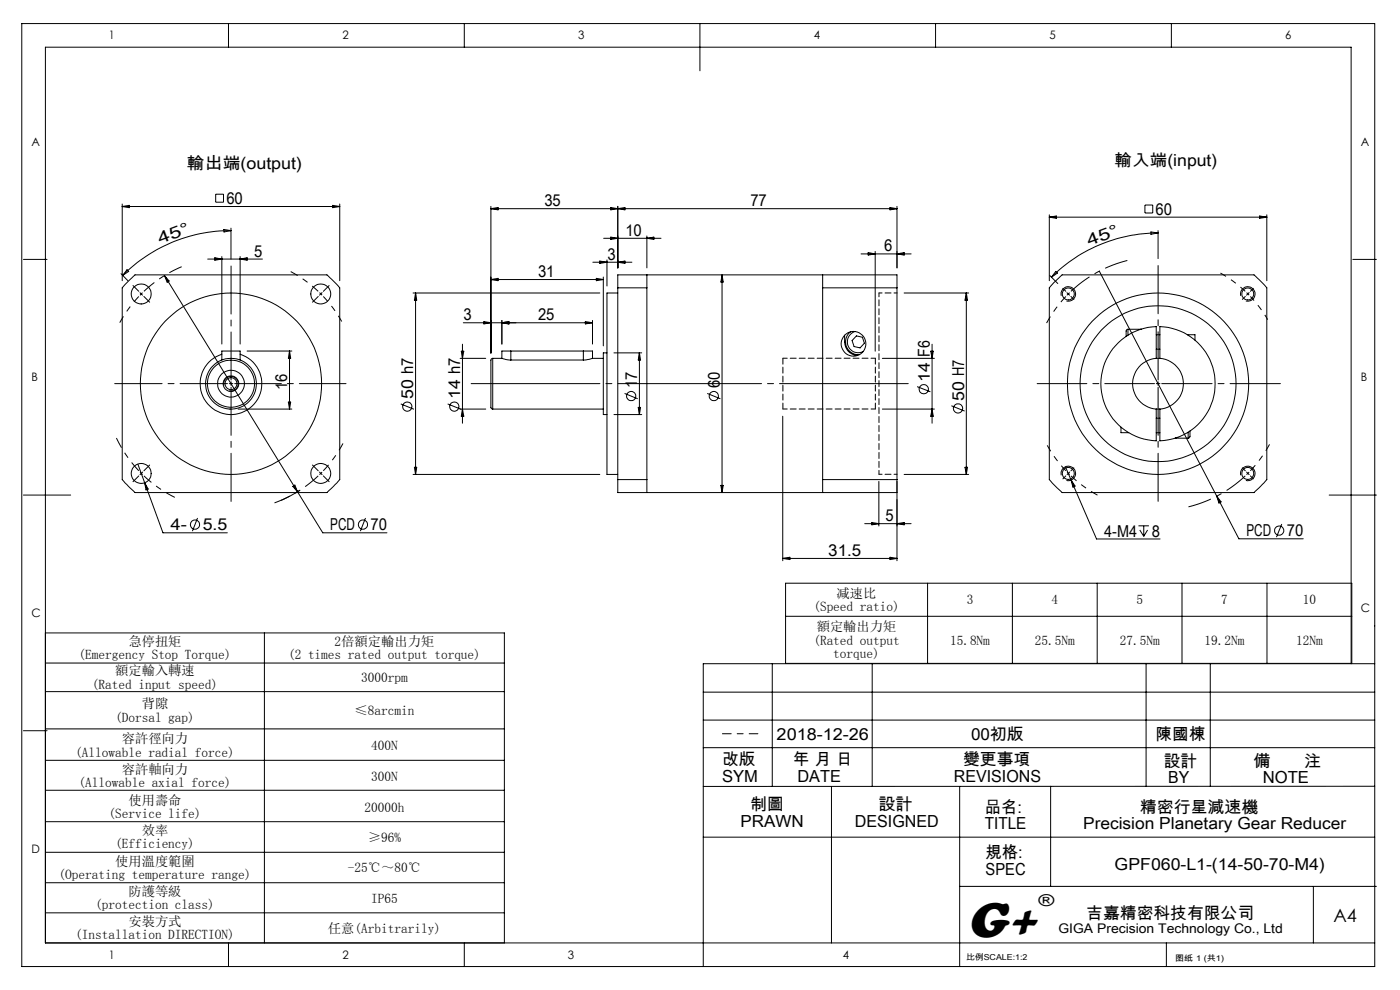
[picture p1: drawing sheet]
<svg xmlns="http://www.w3.org/2000/svg" width="297mm" height="210mm" viewBox="0 0 297 210" stroke-linecap="round" stroke-linejoin="round" font-family="sans-serif">
<g fill="none" stroke="#000" stroke-width=".21">
<path d="M4.6 5h287v200h-287zM48.5 5v5M98.5 5v5M148.5 5v10M198.5 5v5M248.5 5v5M5 55h5M25.7 58.1l1.4 1.4M25.9 43.3v16.2M25.9 43.8h46.2M25.9 43.8l1.5-.2v.5zM27 57.2l.3 .4-1.3 .8z"/>
<path d="M27.2 59.6l1.4-1.3h40.8l1 1 1.7 1.8v40.6l-.7 .8-2 2h-40.8l-1-1-1.7-1.8v-40.6zM34.9 58.4l28.2 45.9M34.9 58.4l1 1.2-.4 .3zM44.1 55h11.6M45.6 54.7l1.5 .3-1.5 .2zM45.8 41.2h1.6v1.7h-1.6zM47.1 54.4v18.6M47.5 48.7l1.5 .2-1.5 .3zM49 48.9a32.2 32.2 0 0 0-23 9.5M49 48.4v6.6M50.9 54.4v18.6M50.9 55l1.5-.3v.5z"/>
<path d="M70.6 43.6l1.5 .2-1.5 .3zM72.1 43.3v16.2M104.1 44.3h86.2M104.1 43.8v31.1M104.1 44.3l1.6-.3v.5zM104.1 59.3l1.6-.3v.5zM104.1 59.3h23.9M125.8 55.6h8.3M126.5 59l1.5 .3-1.5 .2zM127.2 55.4l1.6 .2-1.6 .3zM128 58.8v14.6M128.1 50.5h12.1"/>
<path d="M128.8 55.1v5.6M129.6 44l1.5 .3-1.5 .2zM129.6 50.3l1.5 .2-1.5 .3zM131.1 43.8v13M131.1 44.3l1.5-.3v.5zM131.1 55.6l1.5-.2v.5zM137.2 50.1v6.7M137.2 50.5l1.5-.2v.5zM137.2 58.3v2.8M153.2 58.3v46.2M153.2 58.3l.2 1.5h-.5zM174.5 58.3v2.8"/>
<path d="M182.7 53.9h10.6M184.2 53.6l1.5 .3-1.5 .2zM185.7 53.3v21.2M188.8 44l1.5 .3-1.5 .2zM190.3 53.9l1.5-.3v.5zM190.3 43.8v13M222.6 45.6v13.9M222.6 46.1h46.1M222.6 46.1l1.5-.3v.5zM222.7 58.4l1.7 1.7M223.6 60l1.7-1.7h40.7l1.1 1 1.6 1.8v40.6l-.6 .8-2.1 2h-40.7l-1-1-1.7-1.8v-40.6zM224 57.6l.3 .3-1.2 .9z"/>
<path d="M233.2 57.5l24.9 47.8M242.9 43.5h1.6v1.7h-1.6zM244.2 49.2l1.5 .2-1.5 .3zM245.7 49.4a32.1 32.1 0 0 0-22.6 9.4M245.7 48.9v5.9M267.2 45.8l1.5 .3-1.5 .2zM268.7 45.6v13.9M287 55h5M29.7 62.1l.3 .3M30 62.4l-.3 .2M30 62.4l.2 .2M30.2 62.1l-.2 .3"/>
<path d="M47.1 75.1a6.6 6.6 0 0 0-3.4 10.1 6.6 6.6 0 0 0 10.6 0 6.6 6.6 0 0 0-3.4-10.1M47.1 76.4v-1.9h3.8v1.9M52.4 74.5h9.5M61.4 74.5v12.3M61.4 74.5l.3 1.5h-.5zM87.6 62.2h39.6M88.2 62.2l.2 1.5h-.5zM88.2 62.2v38.4M97.6 76h5.4M97.9 74.5h.5l-.3 1.5zM98.1 73v16.8M98.3 68.5h27.4"/>
<path d="M102.7 68.2l1.4 .3-1.4 .2zM104.5 76l-.4 .3v10.2l.4 .3M104.5 76v10.8M104.5 76h2M106.5 68.5l1.5-.3v.5zM106.5 68v5M106.5 76l1.9 .4M108.4 74.5h-1.9v1.5M108.4 74.5h15.4M108.4 76.4h15.4M108.4 74.5v1.9M123.8 74.5h1.9v1.5h2.3"/>
<path d="M123.8 74.5v1.9M124.2 68.2l1.5 .3-1.5 .2zM125.7 76l-1.9 .4M125.7 68v5M128.8 74.9h-.8v13h.8M130.2 74.9h5.9M131.1 61.1v-2.8h59.2v2.8M131.1 62.2h-2.3v38.4h2.3M131.1 61.1v40.6M131.1 61.1h6.1M135.6 74.9v13M135.6 74.9l.3 1.5h-.5z"/>
<path d="M137.2 61.1v40.6M174.5 61.1h15.8M174.5 61.1v40.6M179.2 71.1a3.8 3.8 0 0 0 1.5 4l1.2 .3M180.4 70.4a2.69 2.69 0 0 0-.8 3.1 2.69 2.69 0 0 0 2.8 1.7M181.4 70.3a2.31 2.31 0 0 0-1.5 3.1 2.31 2.31 0 0 0 3.2 1.2M181.7 71.3l1.3 .2 .4 1.3-.9 1-1.3-.3-.4-1.3zM187.2 76h11M190.3 61.1v40.6M191.8 62.2h13.7M197.4 74.5h.6l-.3 1.5zM197.7 73v16.8"/>
<path d="M205 62.2v38.4M205 62.2l.2 1.5h-.5zM225.1 62.8a1.54 1.54 0 0 1 1.4-2 1.54 1.54 0 0 1 1.7 1.7 1.54 1.54 0 0 1-2 1.3M226.3 62.1l.3 .3M226.6 62.4l-.2 .2M226.6 62.4l.3 .2M226.9 62.1l-.3 .3M239.3 69.8l-.4 .4v1.2M239.3 69.8v1.3M239.3 69.8h2.7M242 69.8h.1M245.3 76a5.4 5.4 0 0 0-5 5.4 5.4 5.4 0 0 0 5 5.4"/>
<path d="M245.3 76v-6.7a12.1 12.1 0 0 0-11.8 12.1 12.1 12.1 0 0 0 11.8 12.1v-6.7M245.3 76h.8M245.3 71h.8M245.3 74.1h.8M246.1 76a5.4 5.4 0 0 1 4.9 5.4 5.4 5.4 0 0 1-4.9 5.4M246.1 76v-6.7a12.1 12.1 0 0 1 11.7 12.1 12.1 12.1 0 0 1-11.7 12.1v-6.7M251.9 71h1.6v1.2M263.2 62.8a1.54 1.54 0 0 1 1.4-2 1.54 1.54 0 0 1 1.6 1.7 1.54 1.54 0 0 1-1.9 1.3M29.2 98.5l5.4 14.5h13.6M47.5 81.8a1.54 1.54 0 0 1 1.4-1.9 1.54 1.54 0 0 1 1.6 1.6 1.54 1.54 0 0 1-1.9 1.4M48.7 86.8h.3M50.5 86.8h11.4"/>
<path d="M61.2 85.3h.5l-.3 1.5zM85 85.7l2.8 1.1M87.9 99.1h.5l-.2 1.5zM95 85.7l2.8 1.1M97.6 86.8h5.4M98.1 86.8l.3 1.5h-.5zM104.5 86.8h23.5M130.2 87.9h5.9M132.5 83.5l2.8 1.1M135.4 86.4h.5l-.3 1.5zM150 83.5l2.8 1.1M166.1 88.3v30.6"/>
<path d="M187.2 86.8h11M194.6 82l2.8 1.1M197.7 86.8l.3 1.5h-.6zM201.8 86.1l2.8 1.1M204.7 99.1h.5l-.2 1.5zM226 99l1.2 2.8M237.8 90.6v1.2h1.7M245.3 86.8h.8M245.3 88.7h.8M245.3 91.8h.8M249.3 92.9h2.8M252.1 91.7v1.2"/>
<path d="M252.4 91.4v1.3l-.3 .2M5 105h10M30.7 102.4l.7 1.3-.4 .2zM41.9 109.9l-1.1 2.8M62.1 103.2l.4-.3 .6 1.4zM63.1 104.3l5.4 8.7h13.6M63.5 104.1l-3.9 2M77.5 109.9l-1.1 2.8M87.6 100.6h39.6M131.1 101.7v2.8h59.2v-2.8M131.1 101.7h6.1M137.2 101.7v2.8"/>
<path d="M152.9 103h.5l-.2 1.5zM166.1 118.5h24.2M166.1 118.5l1.5-.3v.5zM174.5 101.7v2.8M174.5 101.7h15.8M183.4 111.1h9.9M185 110.8l1.4 .3-1.4 .2zM186.4 102.1v9.5M188.8 118.2l1.5 .3-1.5 .2zM190.3 102.1v16.8M190.3 111.1l1.5-.3v.5zM191.8 100.6h13.7"/>
<path d="M225.1 100.8a1.54 1.54 0 0 1 1.4-1.9 1.54 1.54 0 0 1 1.7 1.7 1.54 1.54 0 0 1-2 1.3M227.2 101.8l5.4 12.5h13.5M227.2 101.8l.9 1.3-.5 .2zM241.5 111.5h2.2M241.8 112.4l.8 1.4M242.6 111.5v2.3M243.5 112.4l-.9 1.4M258.1 105.3l4.7 9h13.7M258.1 105.3l.9 1.2-.4 .2zM263.2 100.8a1.54 1.54 0 0 1 1.4-1.9 1.54 1.54 0 0 1 1.6 1.7 1.54 1.54 0 0 1-1.9 1.3M271.9 111.2l-1.1 2.7M282 105h10"/>
<path d="M9.6 134.3h97.4v65.7M56.1 134.3v65.7M166.7 123.7h120.1v17h-120.1zM166.7 130.7h120.1M196.8 123.7v17M214.8 123.7v17M232.8 123.7v17M250.8 123.7v17M268.8 123.7v17M5 155h5M9.6 140.6h97.4M9.6 146.7h97.4"/>
<path d="M9.6 154.6h97.4M149.2 152.7h142.4M149.2 146.8h142.4M149.2 158.6h142.4M163.8 140.8v26M185 140.8v26M243.1 140.8v26M256.8 140.8v26M286.6 140.8v-130.8h-277v190h282M291.6 140.8h-142.4v64.2M9.6 161.3h97.4M9.6 167.6h97.4"/>
<path d="M9.6 174.3h97.4M149.2 177.6h142.4M176.4 166.8v33.2M203.6 166.8v38.2M222.9 166.8v21.2M291.6 166.8h-142.4M9.6 180.8h97.4M9.6 187.2h97.4M9.6 193.6h97.4M203.6 188h88.4M278.6 188v12M48.5 200v5"/>
<path d="M98.5 200v5M247.4 200v5"/>
<circle cx="30" cy="62.4" r="2.12"/>
<circle cx="68.1" cy="62.4" r="2.12"/>
<circle cx="181.1" cy="72.9" r="2.62"/>
<circle cx="226.6" cy="62.4" r="1.27"/>
<circle cx="264.7" cy="62.4" r="1.28"/>
<circle cx="49" cy="81.4" r="5"/>
<circle cx="49" cy="81.4" r="19.2"/>
<circle cx="49" cy="81.4" r="1.27"/>
<circle cx="49" cy="81.4" r="5.4"/>
<circle cx="49" cy="81.4" r="1.66"/>
<circle cx="49" cy="81.4" r="2.85"/>
<circle cx="86.4" cy="86.2" r=".99"/>
<circle cx="96.4" cy="86.2" r=".98"/>
<circle cx="133.9" cy="84" r=".98"/>
<circle cx="151.4" cy="84" r=".98"/>
<circle cx="196" cy="82.6" r=".99"/>
<circle cx="203.2" cy="86.6" r=".99"/>
<circle cx="245.7" cy="81.4" r="16.5"/>
<circle cx="245.7" cy="81.4" r="19.2"/>
<circle cx="30" cy="100.4" r="2.12"/>
<circle cx="41.4" cy="111.3" r=".98"/>
<circle cx="68.1" cy="100.4" r="2.12"/>
<circle cx="77" cy="111.3" r=".98"/>
<circle cx="226.6" cy="100.4" r="1.27"/>
<circle cx="264.7" cy="100.4" r="1.28"/>
<circle cx="271.4" cy="112.6" r=".98"/>
</g>
<path d="M29.4 62.9a26.9 26.9 0 0 0-4 5.5M226.1 62.9a26.9 26.9 0 0 0-4.1 5.6M265.3 99.9a26.9 26.9 0 0 0 4-5.6M227.2 100.9a26.9 26.9 0 0 0 5.6 4.1" fill="none" stroke="#000" stroke-width=".21" stroke-dasharray="30.5 1.3 1.3 1.3" stroke-dashoffset="28.9" stroke-linecap="butt"/>
<path d="M227.2 61.8a26.9 26.9 0 0 1 12-6.5M264.2 100.9a26.9 26.9 0 0 1-12.1 6.6" fill="none" stroke="#000" stroke-width=".21" stroke-dasharray="30.5 1.3 1.3 1.3" stroke-dashoffset="25.5" stroke-linecap="butt"/>
<path d="M68.1 62.3l-.3-.2M68.1 62.3l.2 .3M264.7 62.3l-.3-.2M264.7 62.3l.3 .3M30 100.4l.3 .3M30 100.4l-.3-.3M68.1 100.4l.2-.3M68.1 100.4l-.3 .3M226.6 100.4l.3 .3M226.6 100.4l-.2-.3M264.7 100.4l.3-.3M264.7 100.4l-.3 .3" fill="none" stroke="#000" stroke-width=".21" stroke-dasharray="30.5 1.3 1.3 1.3" stroke-linecap="butt"/>
<path d="M68.6 62.9a26.9 26.9 0 0 1 3.9 5.3M264.2 61.8a26.9 26.9 0 0 0-5.3-3.9" fill="none" stroke="#000" stroke-width=".21" stroke-dasharray="30.5 1.3 1.3 1.3" stroke-dashoffset="29.1" stroke-linecap="butt"/>
<path d="M265.3 62.9a26.9 26.9 0 0 1 3.6 4.9" fill="none" stroke="#000" stroke-width=".21" stroke-dasharray="30.5 1.3 1.3 1.3" stroke-dashoffset="29.3" stroke-linecap="butt"/>
<path d="M226.1 99.9a26.9 26.9 0 0 1-3.9-5.4" fill="none" stroke="#000" stroke-width=".21" stroke-dasharray="30.5 1.3 1.3 1.3" stroke-dashoffset="29" stroke-linecap="butt"/>
<path d="M30.5 61.8a26.9 26.9 0 0 1 8-5.2" fill="none" stroke="#000" stroke-width=".21" stroke-dasharray="30.5 1.3 1.3 1.3" stroke-dashoffset="27.6" stroke-linecap="butt"/>
<path d="M67.5 61.8a26.9 26.9 0 0 0-5.8-4.2M68.6 99.9a26.9 26.9 0 0 0 4.2-5.8" fill="none" stroke="#000" stroke-width=".21" stroke-dasharray="30.5 1.3 1.3 1.3" stroke-dashoffset="28.8" stroke-linecap="butt"/>
<path d="M67.5 100.9a26.9 26.9 0 0 1-9.3 5.8" fill="none" stroke="#000" stroke-width=".21" stroke-dasharray="30.5 1.3 1.3 1.3" stroke-dashoffset="26.9" stroke-linecap="butt"/>
<path d="M30.5 100.9a26.9 26.9 0 0 0 6.6 4.6" fill="none" stroke="#000" stroke-width=".21" stroke-dasharray="30.5 1.3 1.3 1.3" stroke-dashoffset="28.4" stroke-linecap="butt"/>
<path d="M29.4 99.9a26.9 26.9 0 0 1-4.7-7" fill="none" stroke="#000" stroke-width=".21" stroke-dasharray="30.5 1.3 1.3 1.3" stroke-dashoffset="28.2" stroke-linecap="butt"/>
<path d="M99.9 81.4h92.8" fill="none" stroke="#000" stroke-width=".21" stroke-dasharray="30.5 1.3 1.3 1.3" stroke-dashoffset="3.2"/>
<path d="M153.3 155.6h7.5" fill="none" stroke="#000" stroke-width=".21" stroke-dasharray="30.5 1.3 1.3 1.3" stroke-dashoffset="28.6"/>
<path d="M190.3 62.1h-3.8M186.5 100.6h3.8" fill="none" stroke="#000" stroke-width=".21" stroke-dasharray="1.3 .6" stroke-dashoffset=".6"/>
<path d="M186.5 100.6v-38.5" fill="none" stroke="#000" stroke-width=".21" stroke-dasharray="1.3 .6" stroke-dashoffset=".5"/>
<path d="M166.1 86.8v-10.8M185.7 86.8v-10.8" fill="none" stroke="#000" stroke-width=".21" stroke-dasharray="1.3 .6"/>
<path d="M185.7 76h-19.6M166.1 86.8h19.6" fill="none" stroke="#000" stroke-width=".21" stroke-dasharray="1.3 .6" stroke-dashoffset=".4"/>
<g fill="none" stroke="#000" stroke-width=".21" stroke-dasharray="30.5 1.3 1.3 1.3">
<path d="M29.4 61.8l-1.2-1.2M30.5 62.9l1.2 1.2M67.5 62.9l-1.2 1.2M68.1 62.3l.2-.2M68.1 62.3l-.3 .3M68.6 61.8l1.2-1.2M226.1 61.8l-.6-.6M227.2 62.9l.6 .6M264.2 62.9l-.6 .6M264.7 62.3l.3-.2M264.7 62.3l-.2 .3M265.3 61.8l.6-.6"/>
<path d="M30.5 99.9l1.2-1.3M49 81.4v-.4M49 81.4h-.4M49 81.4v.4M49 81.4h.4M67.5 99.9l-1.2-1.3M227.2 99.9l.6-.7M245.7 81.4v-.4M245.7 81.4h-.4M245.7 81.4v.4M245.7 81.4h.4M264.2 99.9l-.6-.7"/>
<path d="M29.4 101l-1.2 1.2M30 100.4l-.3 .3M30 100.4l.3-.3M68.1 100.4l.2 .3M68.1 100.4l-.3-.3M68.6 101l1.2 1.2M226.1 101l-.6 .6M226.6 100.4l-.2 .3M226.6 100.4l.3-.3M264.7 100.4l.3 .3M264.7 100.4l-.2-.3M265.3 101l.6 .6"/>
</g>
<path d="M245.7 80.6v-24.3" fill="none" stroke="#000" stroke-width=".21" stroke-dasharray="30.5 1.3 1.3 1.3" stroke-dashoffset="20.2"/>
<path d="M244.9 81.4h-24.9" fill="none" stroke="#000" stroke-width=".21" stroke-dasharray="30.5 1.3 1.3 1.3" stroke-dashoffset="19.9"/>
<path d="M49 80.6v-24.2M49 82.1v24.3M245.7 82.1v24.2" fill="none" stroke="#000" stroke-width=".21" stroke-dasharray="30.5 1.3 1.3 1.3" stroke-dashoffset="20.3"/>
<path d="M246.5 81.4h25.1" fill="none" stroke="#000" stroke-width=".21" stroke-dasharray="30.5 1.3 1.3 1.3" stroke-dashoffset="19.8"/>
<path d="M48.2 81.4h-23.9" fill="none" stroke="#000" stroke-width=".21" stroke-dasharray="30.5 1.3 1.3 1.3" stroke-dashoffset="20.4"/>
<path d="M49.8 81.4h23.6" fill="none" stroke="#000" stroke-width=".21" stroke-dasharray="30.5 1.3 1.3 1.3" stroke-dashoffset="20.6"/>
<text font-size="11" x="205.1" y="198.7">G+</text>
<text font-size="3.9" x="282.9" y="195.5">A4</text>
<g font-size="3.5">
<text x="39.7" y="35.9">輸出端(output)</text>
<text x="236.5" y="35.2">輸入端(input)</text>
<text x="48" y="43.3">60</text>
<text x="115.5" y="43.8">35</text>
<text x="159.2" y="43.8">77</text>
<text x="245.2" y="45.6">60</text>
<text x="34" y="51.8" transform="rotate(-21 34 51.8)">4 5 °</text>
<text x="132.7" y="50">10</text>
<text x="187.5" y="53.3">6</text>
<text x="231" y="52.2" transform="rotate(-21 231 52.2)">4 5 °</text>
<text x="53.9" y="54.4">5</text>
<text x="114.1" y="58.8">31</text>
<text x="128.9" y="55.1">3</text>
<text x="98.3" y="68">3</text>
<text x="114.1" y="68">25</text>
<text x="197.2" y="75.7" transform="rotate(-90 197.2 75.7)">F6</text>
<text x="60.9" y="82.8" transform="rotate(-90 60.9 82.8)">16</text>
<text x="135.2" y="82.4" transform="rotate(-90 135.2 82.4)">17</text>
<text x="152.7" y="82.4" transform="rotate(-90 152.7 82.4)">60</text>
<text x="197.2" y="80.9" transform="rotate(-90 197.2 80.9)">14</text>
<text x="87.7" y="84.6" transform="rotate(-90 87.7 84.6)">50 h7</text>
<text x="97.6" y="84.6" transform="rotate(-90 97.6 84.6)">14 h7</text>
<text x="204.5" y="85" transform="rotate(-90 204.5 85)">50 H7</text>
<text x="36.2" y="112.5">4-</text>
<text x="43" y="112.5">5.5</text>
<text x="70.1" y="112.5">PCD</text>
<text x="78.6" y="112.5">70</text>
<text x="187.9" y="110.6">5</text>
<text x="234.2" y="113.8">4-M4</text>
<text x="244.4" y="113.8">8</text>
<text x="264.4" y="113.8">PCD</text>
<text x="273" y="113.8">70</text>
<text x="175.7" y="117.9">31.5</text>
<text x="164.8" y="157">2018-12-26</text>
<text x="206" y="157">00初版</text>
<text x="245.2" y="157">陳國棟</text>
<text x="153.2" y="162.3">改版</text>
<text x="153.2" y="165.8">SYM</text>
<text x="168.2" y="162.3">年 月 日</text>
<text x="169.2" y="165.8">DATE</text>
<text x="202.4" y="165.8">REVISIONS</text>
<text x="204.3" y="162.3">變更事項</text>
<text x="246.9" y="162.6">設計</text>
<text x="247.9" y="166.1">BY</text>
<text x="265.9" y="162.6">備</text>
<text x="267.9" y="166.1">NOTE</text>
<text x="276.6" y="162.6">注</text>
<text x="159.1" y="171.9">制圖</text>
<text x="186.4" y="171.9">設計</text>
<text x="208.9" y="172.4">品名:</text>
<text x="241.8" y="172.4">精密行星減速機</text>
<text x="157.1" y="175.4">PRAWN</text>
<text x="181.3" y="175.4">DESIGNED</text>
<text x="208.9" y="175.9">TITLE</text>
<text x="229.8" y="175.9">Precision Planetary Gear Reducer</text>
<text x="209.1" y="182.1">規格:</text>
<text x="209.1" y="185.6">SPEC</text>
<text x="236.5" y="184.5">GPF060-L1-(14-50-70-M4)</text>
<text x="220.3" y="192.2">®</text>
<text x="230.5" y="194.8">吉嘉精密科技有限公司</text>
</g>
<g font-size="2.8">
<text x="172.6" y="129.6">(Speed ratio)</text>
<text x="177.5" y="126.8">减速比</text>
<text x="205.1" y="128.2">3</text>
<text x="223.1" y="128.2">4</text>
<text x="241.1" y="128.2">5</text>
<text x="259.1" y="128.2">7</text>
<text x="276.4" y="128.2">10</text>
<text x="27.2" y="137">急停扭矩</text>
<text x="71" y="137">2倍額定輸出力矩</text>
<text x="172.6" y="136.7">(Rated output</text>
<text x="173.3" y="133.9">額定輸出力矩</text>
<text x="201.5" y="136.7">15.8Nm</text>
<text x="219.5" y="136.7">25.5Nm</text>
<text x="237.5" y="136.7">27.5Nm</text>
<text x="255.5" y="136.7">19.2Nm</text>
<text x="275" y="136.7">12Nm</text>
<text x="16.7" y="139.8">(Emergency Stop Torque)</text>
<text x="24.4" y="143.3">額定輸入轉速</text>
<text x="61.1" y="139.8">(2 times rated output torque)</text>
<text x="176.8" y="139.5">torque)</text>
<text x="19.5" y="146.1">(Rated input speed)</text>
<text x="76.6" y="144.7">3000rpm</text>
<text x="24.4" y="153.1">(Dorsal gap)</text>
<text x="30.1" y="150.2">背隙</text>
<text x="75.2" y="151.7">≤8arcmin</text>
<text x="15.9" y="160.5">(Allowable radial force)</text>
<text x="25.8" y="157.7">容許徑向力</text>
<text x="78.7" y="159.1">400N</text>
<text x="16.7" y="167">(Allowable axial force)</text>
<text x="25.8" y="164.2">容許軸向力</text>
<text x="78.7" y="165.6">300N</text>
<text x="23" y="173.6">(Service life)</text>
<text x="27.2" y="170.7">使用壽命</text>
<text x="77.3" y="172.2">20000h</text>
<text x="24.4" y="180">(Efficiency)</text>
<text x="30.1" y="177.1">效率</text>
<text x="78" y="178.5">≥96%</text>
<text x="24.4" y="183.6">使用溫度範圍</text>
<text x="73.8" y="185">-25℃～80℃</text>
<text x="12.4" y="186.4">(Operating temperature range)</text>
<text x="27.2" y="190">防護等級</text>
<text x="78.7" y="191.4">IP65</text>
<text x="20.2" y="192.9">(protection class)</text>
<text x="27.2" y="196.4">安裝方式</text>
<text x="69.6" y="197.8">任意(Arbitrarily)</text>
<text x="224.5" y="197.8">GIGA Precision Technology Co., Ltd</text>
<text x="16" y="199.2">(Installation DIRECTION)</text>
</g>
<g font-size="2.5">
<text x="23.1" y="8.4">1</text>
<text x="72.7" y="8.4">2</text>
<text x="122.7" y="8.4">3</text>
<text x="172.7" y="8.4">4</text>
<text x="222.7" y="8.4">5</text>
<text x="272.7" y="8.4">6</text>
<text x="6.7" y="30.9">A</text>
<text x="288.7" y="30.9">A</text>
<text x="6.7" y="80.9">B</text>
<text x="288.7" y="80.9">B</text>
<text x="6.7" y="130.9">C</text>
<text x="288.7" y="129.9">C</text>
<text x="6.7" y="180.9">D</text>
<text x="23.1" y="203.4">1</text>
<text x="72.7" y="203.4">2</text>
<text x="120.5" y="203.4">3</text>
<text x="178.8" y="203.4">4</text>
</g>
<g font-size="1.7">
<text x="204.9" y="203.7">比例SCALE:1:2</text>
<text x="249.3" y="203.8">图纸 1 (共1)</text>
</g>
</svg>
